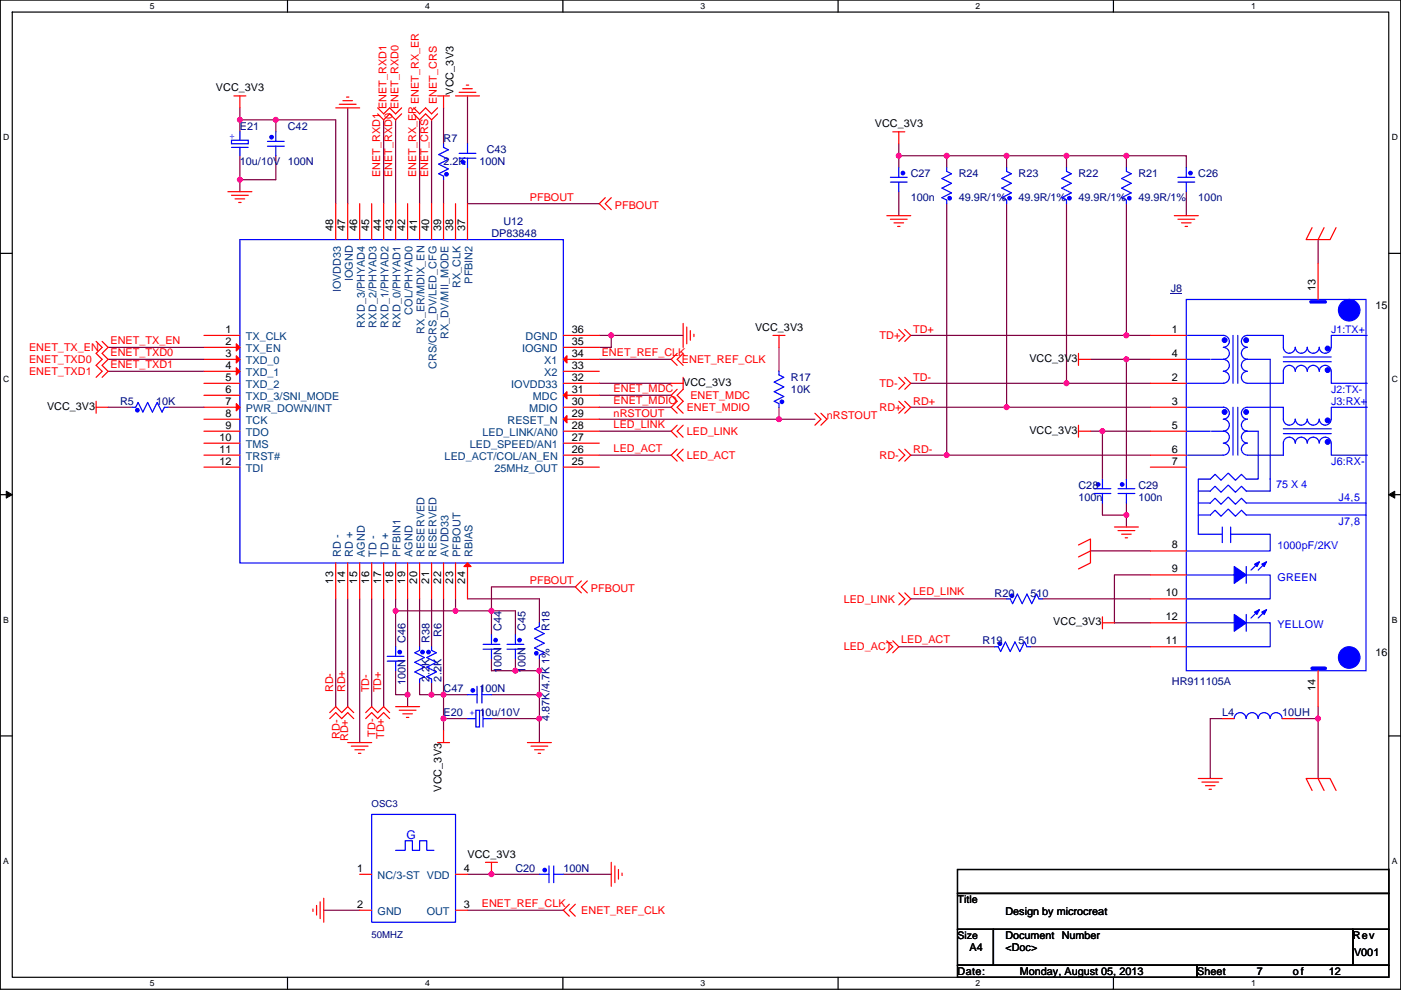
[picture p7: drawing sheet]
<svg xmlns="http://www.w3.org/2000/svg" width="297mm" height="210mm" viewBox="0 0 297 210" stroke-linecap="round" stroke-linejoin="round" font-family="sans-serif">
<path d="M.1 0h296.9v209.8h-296.9zM2.6 2.6h291.8v204.7h-291.8z" fill="none" stroke="#000" stroke-width=".25"/>
<g fill="#fff">
<path d="M31.8 .3h1v2h-1z"/>
<path d="M31.8 207.5h1v2.1h-1z"/>
</g>
<path d="M61 0v2.6M61 207.3v2.5" fill="none" stroke="#000" stroke-width=".25"/>
<g fill="#fff">
<path d="M90.1 .3h1v2h-1z"/>
<path d="M90.1 207.5h1v2.1h-1z"/>
</g>
<path d="M119.3 0v2.6M119.3 207.3v2.5" fill="none" stroke="#000" stroke-width=".25"/>
<g fill="#fff">
<path d="M148.5 .3h1v2h-1z"/>
<path d="M148.5 207.5h1v2.1h-1z"/>
</g>
<path d="M177.7 0v2.6M177.7 207.3v2.5" fill="none" stroke="#000" stroke-width=".25"/>
<g fill="#fff">
<path d="M206.9 .3h1v2h-1z"/>
<path d="M206.9 207.5h1v2.1h-1z"/>
</g>
<path d="M236.1 0v2.6M236.1 207.3v2.5" fill="none" stroke="#000" stroke-width=".25"/>
<g fill="#fff">
<path d="M265.2 .3h1v2h-1z"/>
<path d="M265.2 207.5h1v2.1h-1z"/>
<path d="M.7 28.2h1.3v2h-1.3z"/>
<path d="M295.1 28.2h1.3v2h-1.3z"/>
<path d="M.7 79.3h1.3v2.1h-1.3z"/>
<path d="M295.1 79.3h1.3v2.1h-1.3z"/>
</g>
<path d="M.1 53.7h2.5M294.4 53.7h2.6" fill="none" stroke="#000" stroke-width=".25"/>
<g fill="#fff">
<path d="M.7 130.5h1.2v2h-1.2z"/>
<path d="M295.1 130.5h1.2v2h-1.2z"/>
</g>
<path d="M.1 104.9h2.5M294.4 104.9h2.6" fill="none" stroke="#000" stroke-width=".25"/>
<path d="M1.3 104.2l1.3 .7-1.3 .7zM294.4 104.9l1.3-.7v1.4z" fill="#000" stroke="#000" stroke-width=".21"/>
<g fill="#fff">
<path d="M.7 181.7h1.2v2h-1.2z"/>
<path d="M295.1 181.7h1.2v2h-1.2z"/>
</g>
<path d="M.1 156.1h2.5M294.4 156.1h2.6M203 184.4h91.4v5.1h-91.4zM203 189.5h91.4v7.6h-91.4zM203 197.1h7.6v7.6h-7.6zM210.6 197.1h76.2v7.6h-76.2zM286.8 197.1h7.6v7.6h-7.6zM203 204.7h50.8v2.6h-50.8zM253.8 204.7h40.6v2.6h-40.6z" fill="none" stroke="#000" stroke-width=".25"/>
<g fill="none" stroke="#800040" stroke-width=".25">
<path d="M50.9 25.4v2.6M50.9 33v5.1M50.9 38.1v2.6M50.9 25.4h7.6M50.9 22.9v2.5M58.5 25.4v2.6M58.5 25.4h12.7v17.8M58.5 33v5.1h-7.6M73.7 22.9v20.3M81.3 25.4v17.8M83.9 25.4v17.8M89 25.4v17.8"/>
<path d="M91.5 25.4v17.8M94 22.9v7.6M94 38.1v5.1M99.1 35.6v7.6h28M99.1 20.3v10.2M190.6 30.5v2.5M200.7 33h-10.1v2.6M213.4 33h-12.7v2.6M226.1 33h-12.7v2.6M238.8 33h-12.7v2.6M238.8 33v2.6M238.8 33h12.7v2.6"/>
<path d="M190.6 40.7v5M200.7 43.2v53.3h43.2M213.4 43.2v43.2M226.1 43.2v38.1M238.8 43.2v27.9M251.5 40.7v5M279.5 50.8v5.1M22.9 73.7h20.3M22.9 76.2h20.3M22.9 78.8h20.3M127.1 76.2h15.2M127.1 71.1h2.5"/>
<path d="M129.6 71.1v2.6h-2.5M129.6 71.1h15.2M165.2 73.7v5.1M193.1 71.1h45.7M231.2 76.2h7.6M238.8 71.1h5.1M238.8 76.2v25.4M238.8 76.2h5.1M22.9 86.4h5.1M35.6 86.4h7.6M127.1 83.8h15.2M127.1 86.4h15.2"/>
<path d="M127.1 88.9h38.1M127.1 91.5h15.2M127.1 96.5h15.2M127.1 81.3h15.2M165.2 86.4v2.5h7.6M193.1 96.5h7.6M193.1 81.3h33M193.1 86.4h20.3M213.4 86.4h30.5M226.1 81.3h17.8M231.2 91.5h2.5M233.7 91.5v10.1"/>
<path d="M233.7 91.5h10.2M231.2 116.9h12.7M233.7 106.7v2.5h5.1M238.8 109.2v2.6M238.8 106.7v2.5M71.2 127v22.9M73.7 127v22.9M76.3 127v30.5M78.8 127v22.9M81.3 127v22.9M83.9 127v2.6M83.9 129.6h12.7"/>
<path d="M83.9 129.6v7.6M86.4 127v20.3M89 127v10.2M91.5 127v10.2M94 127v20.3h-2.5M96.6 127v2.6M96.6 129.6h7.6M99.1 127h15.3v5.1M104.2 129.6h5.1v5M104.2 129.6v5M104.2 139.7v2.6h5.1M109.3 139.7v2.6"/>
<path d="M114.4 139.7v2.6M122 124.5h-17.8v5.1M190.6 137.2h20.3M193.1 127h20.3M218.5 137.2h25.4M221 127h22.9M243.9 121.9h-7.6v10.2h7.6M83.9 142.3v5h2.5v2.6M89 144.8v2.5h2.5M91.5 144.8v2.5M94 152.4v2.6M99.1 147.3h-5.1v5.1h5.1"/>
<path d="M104.2 147.3h10.2M104.2 152.4h10.2M109.3 142.3h5.1M114.4 147.3v5.1M114.4 152.4v5.1M114.4 142.3v5M259.1 152.4h-2.5v12.7M274.4 152.4h5.1M279.5 149.9v2.5M279.5 152.4v12.7M68.6 193.1h7.7M99.1 193.1h20.3"/>
<path d="M99.1 185.4h15.3M119.4 185.4h10.2"/>
</g>
<g fill="#f0f" stroke="#f0f" stroke-width=".25">
<circle cx="238.8" cy="33" r=".5"/>
<circle cx="213.4" cy="33" r=".5"/>
<circle cx="226.1" cy="33" r=".5"/>
<circle cx="200.7" cy="33" r=".5"/>
<circle cx="190.5" cy="33" r=".5"/>
<circle cx="238.8" cy="71.1" r=".5"/>
<circle cx="226.1" cy="81.3" r=".5"/>
<circle cx="213.4" cy="86.4" r=".5"/>
<circle cx="200.7" cy="96.5" r=".5"/>
<circle cx="238.8" cy="109.2" r=".5"/>
<circle cx="233.7" cy="91.4" r=".5"/>
<circle cx="238.8" cy="76.2" r=".5"/>
<circle cx="58.5" cy="25.4" r=".5"/>
<circle cx="50.8" cy="25.4" r=".5"/>
<circle cx="129.6" cy="71.1" r=".5"/>
<circle cx="165.1" cy="88.9" r=".5"/>
<circle cx="104.2" cy="129.5" r=".5"/>
<circle cx="114.3" cy="142.2" r=".5"/>
<circle cx="109.3" cy="142.2" r=".5"/>
<circle cx="94" cy="147.3" r=".5"/>
<circle cx="91.5" cy="147.3" r=".5"/>
<circle cx="86.4" cy="147.3" r=".5"/>
<circle cx="279.4" cy="152.4" r=".5"/>
<circle cx="104.2" cy="185.4" r=".5"/>
<circle cx="96.6" cy="129.5" r=".5"/>
<circle cx="114.3" cy="147.3" r=".5"/>
<circle cx="114.3" cy="152.4" r=".5"/>
<circle cx="94" cy="152.4" r=".5"/>
<circle cx="50.8" cy="38.1" r=".5"/>
<circle cx="83.9" cy="129.5" r=".5"/>
</g>
<g fill="none" stroke="#f00" stroke-width=".25">
<path d="M97.3 19.6h3.6M98.1 18.8h2M98.9 18.1h.5M49.6 20.3h2.5M50.9 20.3v2.6M50.9 28h.1M50.9 33h.1M58.5 28h.1M58.5 33h.1M71.2 22.9h5.1M71.9 22.1h3.6M72.7 21.4h2"/>
<path d="M73.5 20.6h.5M80.1 24.2l1.2 1.2 1.3-1.2 1.3 1.2 1.3-1.2M80.1 22.9l1.2 1.3 1.3-1.3 1.3 1.3 1.3-1.3M87.7 24.2l1.3 1.2 1.2-1.2 1.3 1.2 1.3-1.2M87.7 22.9l1.3 1.3 1.2-1.3 1.3 1.3 1.3-1.3M92.8 20.3h2.5M94 20.3v2.6M94 38.1h.1M94 30.5h.1M96.6 20.3h5.1M99.1 35.6h.1M99.1 30.5h.1"/>
<path d="M189.3 28h2.5M190.6 28v2.5M190.6 35.6h.1M200.7 35.6h.1M213.4 35.6h.1M226.1 35.6h.1M238.8 35.6h.1M251.5 35.6h.1M48.3 40.7h5.1M49.1 41.4h3.5M49.8 42.2h2.1M50.6 42.9h.5"/>
<path d="M71.2 43.2v7.6M73.7 43.2v7.6M76.3 43.2v7.6M78.8 43.2v7.6M81.3 43.2v7.6M83.9 43.2v7.6M86.4 43.2v7.6M89 43.2v7.6M91.5 43.2v7.6M94 43.2v7.6M96.6 43.2v7.6M99.1 43.2v7.6"/>
<path d="M128.3 41.9l-1.2 1.3 1.2 1.3M129.6 41.9l-1.3 1.3 1.3 1.3M188 45.7h5.1M188.8 46.5h3.5M189.5 47.3h2.1M190.3 48h.5M190.6 40.7h.1M200.7 43.2h.1M213.4 43.2h.1M226.1 43.2h.1M238.8 43.2h.1M249 45.7h5.1"/>
<path d="M249.7 46.5h3.6M250.5 47.3h2M251.3 48h.5M251.5 40.7h.1M278.2 48.3l-1.3 2.5h5.1l1.3-2.5M279.5 55.9v7.6M280.7 48.3l-1.2 2.5M20.4 72.4l1.3 1.3-1.3 1.3 1.3 1.2-1.3 1.3 1.3 1.3-1.3 1.2M21.7 72.4l1.2 1.3-1.2 1.3 1.2 1.2-1.2 1.3 1.2 1.3-1.2 1.2M43.2 71.1h7.7M43.2 73.7h7.7M43.2 76.2h7.7"/>
<path d="M43.2 78.8h7.7M119.4 78.8h7.7M119.4 76.2h7.7M119.4 73.7h7.7M119.4 71.1h7.7M143.6 75l-1.3 1.2 1.3 1.3M144.8 68.6v5.1M144.8 75l-1.2 1.2 1.2 1.3M145.6 69.4v3.5M146.4 70.1v2.1M147.1 70.9v.5M163.9 71.1h2.5"/>
<path d="M165.2 71.1v2.6M165.2 78.8h.1M190.6 69.9l1.2 1.2-1.2 1.3M191.8 69.9l1.3 1.2-1.3 1.3M228.7 76.2h2.5M228.7 75v2.5M243.9 71.1h7.6M243.9 76.2h7.6M289.9 66.1h.1M20.4 86.4h2.5M20.4 85.1v2.6M28 86.4h.1"/>
<path d="M35.6 86.4h.1M43.2 81.3h7.7M43.2 83.8h7.7M43.2 86.4h7.7M43.2 88.9h7.7M43.2 91.5h7.7M43.2 94h7.7M43.2 96.5h7.7M43.2 99.1h7.7M119.4 99.1h7.7M119.4 96.5h7.7M119.4 94h7.7"/>
<path d="M119.4 91.5h7.7M119.4 88.9h7.7M119.4 86.4h7.7M119.4 83.8h7.7M119.4 81.3h7.7M142.3 81.3h2.5M143.6 82.6l-1.3 1.2 1.3 1.3-1.3 1.3 1.3 1.3M143.6 90.2l-1.3 1.3 1.3 1.2M143.6 95.3l-1.3 1.2 1.3 1.3M144.8 80v2.6l-1.2 1.2 1.2 1.3-1.2 1.3 1.2 1.3M144.8 90.2l-1.2 1.3 1.2 1.2M144.8 95.3l-1.2 1.2 1.2 1.3"/>
<path d="M165.2 86.4h.1M172.8 87.7l1.3 1.2-1.3 1.3M174.1 87.7l1.2 1.2-1.2 1.3M190.6 80l1.2 1.3-1.2 1.3M190.6 85.1l1.2 1.3-1.2 1.3M190.6 95.3l1.2 1.2-1.2 1.3M191.8 80l1.3 1.3-1.3 1.3M191.8 85.1l1.3 1.3-1.3 1.3M191.8 95.3l1.3 1.2-1.3 1.3M228.7 91.5h2.5M228.7 90.2v2.5M243.9 81.3h7.6"/>
<path d="M243.9 86.4h7.6M243.9 96.5h7.6M243.9 91.5h7.6M243.9 99.1h7.6M71.2 119.4v7.6M73.7 119.4v7.6M76.3 119.4v7.6M78.8 119.4v7.6M81.3 119.4v7.6M83.9 119.4v7.6M86.4 119.4v7.6M89 119.4v7.6"/>
<path d="M91.5 119.4v7.6M94 119.4v7.6M96.6 119.4v7.6M99.1 119.4v7.6M228.7 115.6l2.5-1.3v5.1l-2.5 1.3M231.2 116.9l-2.5 1.2M233.7 101.6h.1M233.7 106.7h.1M236.3 111.8h5.1M237 112.5h3.6M237.8 113.3h2M238.6 114.1h.5"/>
<path d="M238.8 101.6h.1M238.8 106.7h.1M243.9 116.9h7.6M83.9 137.2h.1M89 137.2h.1M91.5 137.2h.1M104.2 134.6h.1M104.2 139.7h.1M109.3 134.6h.1M109.3 139.7h.1M114.4 139.7h.1M114.4 132.1h.1"/>
<path d="M123.3 123.2l-1.3 1.3 1.3 1.3M124.5 123.2l-1.2 1.3 1.2 1.3M188 135.9l1.3 1.3-1.3 1.3M189.3 135.9l1.3 1.3-1.3 1.3M190.6 125.8l1.2 1.2-1.2 1.3M191.8 125.8l1.3 1.2-1.3 1.3M210.9 137.2h.1M213.4 127h.1M218.5 137.2h.1M221 127h.1M233.7 132.1h2.6M233.7 130.8v2.6"/>
<path d="M243.9 127h7.6M243.9 121.9h7.6M243.9 137.2h7.6M243.9 132.1h7.6M289.9 139.7h.1M69.9 151.2l1.3-1.3 1.3 1.3 1.2-1.3 1.3 1.3M69.9 152.4l1.3-1.2 1.3 1.2 1.2-1.2 1.3 1.2M73.7 157.5h5.1M74.5 158.3h3.5M75.2 159h2.1M76 159.8h.5M77.5 151.2l1.3-1.3 1.3 1.3 1.2-1.3 1.3 1.3"/>
<path d="M77.5 152.4l1.3-1.2 1.3 1.2 1.2-1.2 1.3 1.2M83.9 149.9h5.1M83.9 142.3h.1M84.6 150.6h3.6M85.4 151.4h2M86.2 152.2h.5M89 144.8h.1M91.5 144.8h.1M92.8 157.5h2.5M94 155v2.5M99.1 152.4h.1M99.1 147.3h.1"/>
<path d="M104.2 152.4h.1M104.2 147.3h.1M111.8 157.5h5.1M112.6 158.3h3.5M113.3 159h2.1M114.1 159.8h.5M259.1 152.4h2.6M271.8 152.4h2.6M279.5 142.3v7.6M254.1 165.1h5M254.8 165.9h3.6M255.6 166.6h2"/>
<path d="M256.3 167.4h.6M278.2 167.7l-1.3-2.6h5.1l1.3 2.6M279.5 165.1l1.2 2.6M66.4 192.8v.5M67.1 192v2.1M67.9 191.3v3.5M68.6 190.5v5.1M76.3 185.4h2.5M76.3 193.1h2.5M96.6 193.1h2.5M96.6 185.4h2.5M102.9 182.9h2.6"/>
<path d="M104.2 182.9v2.5M114.4 185.4h.1M119.4 185.4h.1M120.7 191.8l-1.3 1.3 1.3 1.2M122 191.8l-1.3 1.3 1.3 1.2M129.6 182.9v5.1M130.4 183.7v3.5M131.1 184.4v2.1M131.9 185.2v.5"/>
</g>
<g fill="none" stroke="#00f" stroke-width=".25">
<path d="M49.1 29.7h3.5v.8h-3.5zM49.1 31.3h3.5M50.9 31.3v1.7M50.9 28v1.7M56.7 31h3.6M56.7 30h3.6M58.5 28v2M58.5 31v2M94 30.5v.8l1.1 .5-2.1 1 2.1 1-2.1 1 2.1 1-2.1 1.1 1 .5v.7M97.3 32.5h3.6M97.3 33.5h3.6M99.1 33.5v2.1"/>
<path d="M99.1 30.5v2M188.8 38.6h3.5M188.8 37.6h3.5M190.6 35.6v2M190.6 38.6v2.1M200.7 35.6v.7l1 .6-2 1 2 1-2 1 2 1-2 1 1 .5v.8M213.4 35.6v.7l1 .6-2 1 2 1-2 1 2 1-2 1 1 .5v.8M226.1 35.6v.7l1 .6-2 1 2 1-2 1 2 1-2 1 1 .5v.8M238.8 35.6v.7l1 .6-2 1 2 1-2 1 2 1-2 1 1 .5v.8M249.7 38.6h3.6M249.7 37.6h3.6M251.5 35.6v2"/>
<path d="M251.5 38.6v2.1M50.9 50.8h68.5v68.6h-68.5zM165.2 78.8v.7l1 .5-2.1 1 2.1 1.1-2.1 1 2.1 1-2.1 1 1.1 .5v.8M251.5 76.2h5.1M251.5 63.5h38.1v78.8h-38.1zM251.8 71.1h7.6M256.9 76.2h2.5M259.4 71.1a1.26 1.26 0 0 1 1.2 1.3 1.26 1.26 0 0 1-1.2 1.3 1.27 1.27 0 0 1 1.2 1.2 1.27 1.27 0 0 1-1.2 1.3 1.27 1.27 0 0 1 1.2 1.3 1.27 1.27 0 0 1-1.2 1.2 1.27 1.27 0 0 1 1.2 1.3 1.27 1.27 0 0 1-1.2 1.3M261.4 71.1v10.2M262.4 71.1v10.2M264.2 76.2h5.1v28h-5.1l-1-1.1-1.3 1.3-1.5-1.5-1.5 1.5-1.3-1.3-1 1.1h-2.5M264.5 71.1a1.27 1.27 0 0 0-1.3 1.3 1.27 1.27 0 0 0 1.3 1.3 1.27 1.27 0 0 0-1.3 1.3 1.27 1.27 0 0 0 1.3 1.2 1.26 1.26 0 0 0-1.3 1.3 1.26 1.26 0 0 0 1.3 1.2 1.27 1.27 0 0 0-1.3 1.3 1.27 1.27 0 0 0 1.3 1.3"/>
<path d="M272.1 75.7h10.2M272.1 76.7h10.2M289.9 71.1h-7.6l-.1 2.6a1.27 1.27 0 0 1-1.2 1.2 1.27 1.27 0 0 1-1.3-1.2 1.26 1.26 0 0 1-1.3 1.2 1.26 1.26 0 0 1-1.2-1.2 1.27 1.27 0 0 1-1.3 1.2 1.27 1.27 0 0 1-1.3-1.2 1.27 1.27 0 0 1-1.2 1.2 1.27 1.27 0 0 1-1.3-1.2v-2.6h-7.6M28 86.4h.8l.5-1 1 2 1-2 1 2 1-2 1.1 2 .5-1h.7M251.5 91.5h5.1M251.8 81.3h7.6M251.8 86.4h7.6M251.8 96.5h7.6M256.9 91.5h2.5M259.4 91.5a1.26 1.26 0 0 1 1.2 1.2 1.26 1.26 0 0 1-1.2 1.3 1.27 1.27 0 0 1 1.2 1.2 1.27 1.27 0 0 1-1.2 1.3M259.4 86.4a1.26 1.26 0 0 1 1.2 1.2 1.26 1.26 0 0 1-1.2 1.3M259.4 88.9a1.26 1.26 0 0 1 1.2 1.3 1.26 1.26 0 0 1-1.2 1.2"/>
<path d="M261.4 86.4v10.1M262.4 86.4v10.1M264.2 91.5h2.6v10.1h-2.6l-1-1-1.3 1.3-1.5-1.5-1.5 1.5-1.3-1.3-1 1h-2.5v11.7h5M264.5 88.9a1.26 1.26 0 0 0-1.3 1.3 1.26 1.26 0 0 0 1.3 1.2M264.5 91.5a1.27 1.27 0 0 0-1.3 1.2 1.27 1.27 0 0 0 1.3 1.3 1.26 1.26 0 0 0-1.3 1.3 1.26 1.26 0 0 0 1.3 1.2M264.5 86.4a1.26 1.26 0 0 0-1.3 1.2 1.26 1.26 0 0 0 1.3 1.3M264.5 86.4h7.6v2.5M264.5 81.3h7.6v-2.6a1.26 1.26 0 0 1 1.3-1.2 1.26 1.26 0 0 1 1.2 1.2 1.27 1.27 0 0 1 1.3-1.2 1.27 1.27 0 0 1 1.3 1.2 1.27 1.27 0 0 1 1.2-1.2 1.27 1.27 0 0 1 1.3 1.2 1.27 1.27 0 0 1 1.3-1.2 1.27 1.27 0 0 1 1.2 1.2l.1 2.6h7.6M272.1 91h10.2M272.1 92h10.2M272.1 88.9a1.27 1.27 0 0 0 1.3 1.3 1.27 1.27 0 0 0 1.2-1.3 1.27 1.27 0 0 0 1.3 1.3 1.27 1.27 0 0 0 1.3-1.3 1.27 1.27 0 0 0 1.2 1.3 1.27 1.27 0 0 0 1.3-1.3 1.26 1.26 0 0 0 1.3 1.3 1.26 1.26 0 0 0 1.2-1.3M289.9 96.5h-7.6l-.1-2.5a1.27 1.27 0 0 0-1.2-1.3 1.27 1.27 0 0 0-1.3 1.3 1.26 1.26 0 0 0-1.3-1.3 1.26 1.26 0 0 0-1.2 1.3 1.27 1.27 0 0 0-1.3-1.3 1.27 1.27 0 0 0-1.3 1.3 1.27 1.27 0 0 0-1.2-1.3 1.27 1.27 0 0 0-1.3 1.3v2.5h-7.6"/>
<path d="M289.9 86.4h-7.6v2.5M232 104.7h3.5M232 103.7h3.5M233.7 101.6v2.1M233.7 104.7v2M237 104.7h3.6M237 103.7h3.6M238.8 101.6v2.1M238.8 104.7v2M254.1 106.7h2.5l1-1 1.3 1.3 1.5-1.6 1.5 1.6 1.3-1.3 1 1h25.4M254.1 109.2h2.5l1-1 1.3 1.3 1.5-1.5 1.5 1.5 1.3-1.3 1 1h25.4M259.1 111.8v3.3"/>
<path d="M260.9 111.8v3.3M260.9 113.3h8.4v3.6h-17.8M266.8 119.4l-1.6 1.5M268.3 119.4l-1.5 1.5M82.1 139.2h3.6M83.9 137.2v2M89 137.2v.7l-1.1 .6 2.1 1-2.1 1 2.1 1-2.1 1 2.1 1-1 .5v.8M91.5 137.2v.7l1 .6-2 1 2 1-2 1 2 1-2 1 1 .5v.8M102.4 137.7h3.6M102.4 136.7h3.6M104.2 134.6v2.1M104.2 137.7v2"/>
<path d="M107.5 137.7h3.6M107.5 136.7h3.6M109.3 134.6v2.1M109.3 137.7v2M114.4 132.1v.8l-1.1 .5 2.1 1-2.1 1 2.1 1-2.1 1 2.1 1.1-1 .5v.7M210.9 137.2h.7l.5 1 1.1-2 1 2 1-2 1 2 1-2 .5 1h.8M213.4 127h.8l.5 1 1-2 1 2 1-2 1.1 2 1-2 .5 1h.7M251.5 132.1h10.2M251.5 121.9h10.2M264.2 120.2v3.5M264.2 130.3v3.6M264.2 121.9h5.1v5.1h-17.8"/>
<path d="M264.2 132.1h5.1v5.1h-17.8M266.8 129.6l-1.6 1.5M268.3 129.6l-1.5 1.5M82.1 140.2h3.6M83.9 140.2v2.1M99.1 147.3h2.1M99.1 152.4h1.8M100.9 150.6h.8v3.6h-.8zM101.2 145.6v3.5M102.2 145.6v3.5M102.2 147.3h2M102.4 152.4h1.8"/>
<path d="M102.4 150.6v3.6M261.7 152.4a1.26 1.26 0 0 1 1.2-1.2 1.26 1.26 0 0 1 1.3 1.2M264.2 152.4a1.26 1.26 0 0 1 1.3-1.2 1.26 1.26 0 0 1 1.2 1.2M266.8 152.4a1.26 1.26 0 0 1 1.2-1.2 1.26 1.26 0 0 1 1.3 1.2M269.3 152.4a1.26 1.26 0 0 1 1.3-1.2 1.26 1.26 0 0 1 1.2 1.2M78.8 172.7h17.8v22.9h-17.8zM78.8 185.4h.1M78.8 193.1h.1M83.9 180.4h2v-2.1h1.5v2.1h1.6v-2.1h1.5v2.1h1.5M96.6 185.4h.1M96.6 193.1h.1M114.4 185.4h2"/>
<path d="M116.4 183.7v3.5M117.4 183.7v3.5M117.4 185.4h2"/>
</g>
<g fill="#00f" stroke="#00f" stroke-width=".25">
<path d="M267.5 119.7l1-.6-.5 1.1z" fill-rule="evenodd"/>
<path d="M266 129.8l1-.5-.5 1z" fill-rule="evenodd"/>
<path d="M267.5 129.8l1-.5-.5 1z" fill-rule="evenodd"/>
<path d="M261.7 120.2l2.5 1.7-2.5 1.8z" fill-rule="evenodd"/>
<path d="M266 119.7l1-.6-.5 1.1z" fill-rule="evenodd"/>
<path d="M261.7 130.3l2.5 1.8-2.5 1.8z" fill-rule="evenodd"/>
<circle cx="214" cy="42" r=".38"/>
<circle cx="201.3" cy="42" r=".38"/>
<circle cx="57.6" cy="29.1" r=".38"/>
<circle cx="252.4" cy="36.7" r=".38"/>
<circle cx="100.2" cy="146.4" r=".38"/>
<circle cx="94.7" cy="37" r=".38"/>
<circle cx="259.6" cy="72.1" r=".5"/>
<circle cx="264.2" cy="72.1" r=".5"/>
<circle cx="259.6" cy="87.4" r=".5"/>
<circle cx="264.2" cy="87.4" r=".5"/>
<circle cx="281.5" cy="73.9" r=".5"/>
<circle cx="281.5" cy="78.5" r=".5"/>
<circle cx="281.5" cy="89.2" r=".5"/>
<circle cx="281.5" cy="93.7" r=".5"/>
<circle cx="286.1" cy="139.5" r="2.28"/>
<circle cx="286.1" cy="65.8" r="2.28"/>
<circle cx="232.8" cy="102.8" r=".38"/>
<circle cx="84.8" cy="138.3" r=".38"/>
<circle cx="191.4" cy="36.7" r=".38"/>
<circle cx="98.2" cy="34.4" r=".38"/>
<circle cx="113.7" cy="138.6" r=".38"/>
<circle cx="237.9" cy="102.8" r=".38"/>
<circle cx="89.6" cy="138.3" r=".38"/>
<circle cx="212" cy="136.5" r=".38"/>
<circle cx="214.5" cy="126.4" r=".38"/>
<circle cx="90.9" cy="138.3" r=".38"/>
<circle cx="115.5" cy="184.5" r=".38"/>
<circle cx="239.4" cy="42" r=".38"/>
<circle cx="29.1" cy="87" r=".38"/>
<circle cx="105.1" cy="135.8" r=".38"/>
<circle cx="165.8" cy="85.2" r=".38"/>
<circle cx="226.7" cy="42" r=".38"/>
<circle cx="110.2" cy="135.8" r=".38"/>
</g>
<g fill="#f00" stroke="#f00" stroke-width=".25">
<path d="M50.1 72.9l.8 .8-.8 .7z"/>
<path d="M50.1 75.5l.8 .7-.8 .8z"/>
<path d="M50.1 78l.8 .8-.8 .7z"/>
<path d="M50.1 85.6l.8 .8-.8 .7z"/>
<path d="M98.4 120.2l.7-.8 .8 .8z"/>
<path d="M119.4 88.9l.8-.7v1.5z"/>
<path d="M119.4 83.8l.8-.7v1.5z"/>
<path d="M119.4 76.2l.8-.7v1.5z"/>
</g>
<path d="M277.9 64h3.1M278.2 141.8h2.8" fill="none" stroke="#00f" stroke-width=".76"/>
<path d="M248.2 62.3h2.4" fill="none" stroke="#000080" stroke-width=".21"/>
<text font-size="2.5" fill="#00f" x="86.2" y="178.1">G</text>
<g font-size="2.3">
<text x="45.8" y="19.3">VCC_3V3</text>
<text x="96.2" y="20.1" transform="rotate(-90 96.2 20.1)">VCC_3V3</text>
<text x="185.5" y="27">VCC_3V3</text>
<text x="70.7" y="49" transform="rotate(-90 70.7 49)">48</text>
<text x="73.2" y="49" transform="rotate(-90 73.2 49)">47</text>
<text x="75.7" y="49" transform="rotate(-90 75.7 49)">46</text>
<text x="78.3" y="49" transform="rotate(-90 78.3 49)">45</text>
<text x="80.8" y="49" transform="rotate(-90 80.8 49)">44</text>
<text x="83.4" y="49" transform="rotate(-90 83.4 49)">43</text>
<text x="85.9" y="49" transform="rotate(-90 85.9 49)">42</text>
<text x="88.4" y="49" transform="rotate(-90 88.4 49)">41</text>
<text x="91" y="49" transform="rotate(-90 91 49)">40</text>
<text x="93.5" y="49" transform="rotate(-90 93.5 49)">39</text>
<text x="96.1" y="49" transform="rotate(-90 96.1 49)">38</text>
<text x="98.6" y="49" transform="rotate(-90 98.6 49)">37</text>
<text x="278.9" y="61.7" transform="rotate(-90 278.9 61.7)">13</text>
<text x="291.7" y="65.5">15</text>
<text x="47.8" y="70.6">1</text>
<text x="121.2" y="70.6">36</text>
<text x="160.1" y="70.1">VCC_3V3</text>
<text x="248.5" y="70.6">1</text>
<text x="47.8" y="73.2">2</text>
<text x="47.8" y="75.7">3</text>
<text x="121.2" y="73.2">35</text>
<text x="121.2" y="75.7">34</text>
<text x="218.2" y="76.8">VCC_3V3</text>
<text x="248.5" y="75.7">4</text>
<text x="47.8" y="78.2">4</text>
<text x="47.8" y="80.8">5</text>
<text x="47.8" y="83.3">6</text>
<text x="121.2" y="80.8">32</text>
<text x="121.2" y="78.2">33</text>
<text x="121.2" y="83.3">31</text>
<text x="144.8" y="81.8">VCC_3V3</text>
<text x="248.5" y="80.8">2</text>
<text x="10" y="86.9">VCC_3V3</text>
<text x="47.8" y="85.9">7</text>
<text x="47.8" y="88.4">8</text>
<text x="121.2" y="85.9">30</text>
<text x="121.2" y="88.4">29</text>
<text x="248.5" y="85.9">3</text>
<text x="46.5" y="93.5">10</text>
<text x="47.8" y="90.9">9</text>
<text x="121.2" y="93.5">27</text>
<text x="121.2" y="90.9">28</text>
<text x="218.2" y="92">VCC_3V3</text>
<text x="248.5" y="90.9">5</text>
<text x="46.5" y="96">11</text>
<text x="46.5" y="98.6">12</text>
<text x="121.2" y="96">26</text>
<text x="121.2" y="98.6">25</text>
<text x="248.5" y="96">6</text>
<text x="248.5" y="98.6">7</text>
<text x="248.5" y="116.3">8</text>
<text x="70.7" y="123.8" transform="rotate(-90 70.7 123.8)">13</text>
<text x="73.2" y="123.8" transform="rotate(-90 73.2 123.8)">14</text>
<text x="75.7" y="123.8" transform="rotate(-90 75.7 123.8)">15</text>
<text x="78.3" y="123.8" transform="rotate(-90 78.3 123.8)">16</text>
<text x="80.8" y="123.8" transform="rotate(-90 80.8 123.8)">17</text>
<text x="83.4" y="123.8" transform="rotate(-90 83.4 123.8)">18</text>
<text x="85.9" y="123.8" transform="rotate(-90 85.9 123.8)">19</text>
<text x="88.4" y="123.8" transform="rotate(-90 88.4 123.8)">20</text>
<text x="91" y="123.8" transform="rotate(-90 91 123.8)">21</text>
<text x="93.5" y="123.8" transform="rotate(-90 93.5 123.8)">22</text>
<text x="96.1" y="123.8" transform="rotate(-90 96.1 123.8)">23</text>
<text x="98.6" y="123.8" transform="rotate(-90 98.6 123.8)">24</text>
<text x="248.5" y="121.4">9</text>
<text x="247.2" y="126.5">10</text>
<text x="247.2" y="131.6">12</text>
<text x="223.3" y="132.6">VCC_3V3</text>
<text x="247.2" y="136.7">11</text>
<text x="291.7" y="139.2">16</text>
<text x="278.9" y="146.6" transform="rotate(-90 278.9 146.6)">14</text>
<text x="93.6" y="167.9" transform="rotate(-90 93.6 167.9)">VCC_3V3</text>
<text x="75.8" y="184.9">1</text>
<text x="98.4" y="184.9">4</text>
<text x="99.1" y="181.9">VCC_3V3</text>
<text x="203" y="191.5">Title</text>
<text x="75.8" y="192.5">2</text>
<text x="98.4" y="192.5">3</text>
<text x="213.2" y="194.1">Design by microcreat</text>
<text x="205.5" y="201.7">A4</text>
<text x="213.2" y="199.2">Document Number</text>
<text x="213.2" y="201.7">&lt;Doc&gt;</text>
<text x="286.8" y="199.2">Rev</text>
<text x="287.1" y="202.7">V001</text>
<text x="203" y="206.8">Date:</text>
<text x="216.2" y="206.8">Monday, August 05, 2013</text>
<text x="253.8" y="206.8">Sheet</text>
<text x="266.5" y="206.8">7</text>
<text x="274.1" y="206.8">of</text>
<text x="281.7" y="206.8">12</text>
</g>
<g font-size="2.3" fill="#f00">
<text x="81.9" y="23.1" transform="rotate(-90 81.9 23.1)">ENET_RXD1</text>
<text x="84.5" y="23.1" transform="rotate(-90 84.5 23.1)">ENET_RXD0</text>
<text x="92.6" y="22.1" transform="rotate(-90 92.6 22.1)">ENET_CRS</text>
<text x="80.6" y="37.6" transform="rotate(-90 80.6 37.6)">ENET_RXD1</text>
<text x="83.2" y="37.6" transform="rotate(-90 83.2 37.6)">ENET_RXD0</text>
<text x="88.2" y="37.6" transform="rotate(-90 88.2 37.6)">ENET_RX_ERENET_RX_ER</text>
<text x="90.8" y="37.6" transform="rotate(-90 90.8 37.6)">ENET_CRS</text>
<text x="112.3" y="42.7">PFBOUT</text>
<text x="130.4" y="44.2">PFBOUT</text>
<text x="186.5" y="71.9">TD+</text>
<text x="193.6" y="70.6">TD+</text>
<text x="6.2" y="74.5">ENET_TX_EN</text>
<text x="6.2" y="77">ENET_TXD0</text>
<text x="23.4" y="73">ENET_TX_EN</text>
<text x="23.4" y="75.5">ENET_TXD0</text>
<text x="127.6" y="75.5">ENET_REF_CLK</text>
<text x="144.6" y="77">ENET_REF_CLK</text>
<text x="6.2" y="79.5">ENET_TXD1</text>
<text x="23.4" y="78">ENET_TXD1</text>
<text x="130.1" y="83.1">ENET_MDC</text>
<text x="186.5" y="82.1">TD-</text>
<text x="193.6" y="80.8">TD-</text>
<text x="130.1" y="85.7">ENET_MDIO</text>
<text x="130.1" y="88.4">nRSTOUT</text>
<text x="145.6" y="87.2">ENET_MDIO</text>
<text x="146.4" y="84.6">ENET_MDC</text>
<text x="175.3" y="88.9">nRSTOUT</text>
<text x="186.5" y="87.2">RD+</text>
<text x="193.6" y="85.9">RD+</text>
<text x="130.1" y="90.7">LED_LINK</text>
<text x="130.1" y="95.8">LED_ACT</text>
<text x="145.6" y="92.2">LED_LINK</text>
<text x="145.6" y="97.3">LED_ACT</text>
<text x="186.5" y="97.3">RD-</text>
<text x="193.6" y="96">RD-</text>
<text x="112.3" y="124">PFBOUT</text>
<text x="125.3" y="125.5">PFBOUT</text>
<text x="178.9" y="127.8">LED_LINK</text>
<text x="193.6" y="126.3">LED_LINK</text>
<text x="178.9" y="138">LED_ACT</text>
<text x="191.1" y="136.5">LED_ACT</text>
<text x="70.7" y="146.8" transform="rotate(-90 70.7 146.8)">RD-</text>
<text x="73.2" y="146.8" transform="rotate(-90 73.2 146.8)">RD+</text>
<text x="78.3" y="146.8" transform="rotate(-90 78.3 146.8)">TD-</text>
<text x="80.8" y="146.8" transform="rotate(-90 80.8 146.8)">TD+</text>
<text x="72" y="156.7" transform="rotate(-90 72 156.7)">RD-</text>
<text x="73.8" y="157.2" transform="rotate(-90 73.8 157.2)">RD+</text>
<text x="79.6" y="156.2" transform="rotate(-90 79.6 156.2)">TD-</text>
<text x="81.4" y="156.7" transform="rotate(-90 81.4 156.7)">TD+</text>
<text x="102.2" y="192.3">ENET_REF_CLK</text>
<text x="123.3" y="193.8">ENET_REF_CLK</text>
</g>
<g font-size="2.3" fill="#000080">
<text x="50.9" y="27.5">E21</text>
<text x="61" y="27.5">C42</text>
<text x="50.9" y="35.1">10u/10V 100N</text>
<text x="94" y="30">R7</text>
<text x="94" y="35.1">2.2K</text>
<text x="101.7" y="35.1">100N</text>
<text x="103.2" y="32.6">C43</text>
<text x="193.1" y="37.6">C27</text>
<text x="203.3" y="37.6">R24</text>
<text x="216" y="37.6">R23</text>
<text x="228.7" y="37.6">R22</text>
<text x="241.4" y="37.6">R21</text>
<text x="254.1" y="37.6">C26</text>
<text x="106.7" y="47.8">U12</text>
<text x="193.1" y="42.7">100n</text>
<text x="203.3" y="42.7">49.9R/1%</text>
<text x="216" y="42.7">49.9R/1%</text>
<text x="228.7" y="42.7">49.9R/1%</text>
<text x="241.4" y="42.7">49.9R/1%</text>
<text x="254.1" y="42.7">100n</text>
<text x="104.2" y="50.3">DP83848</text>
<text x="248.2" y="62">J8</text>
<text x="167.7" y="80.8">R17</text>
<text x="167.7" y="83.4">10K</text>
<text x="25.5" y="85.9">R5</text>
<text x="33.1" y="85.9">10K</text>
<text x="228.7" y="103.7">C28</text>
<text x="228.7" y="106.2">100n</text>
<text x="241.4" y="103.7">C29</text>
<text x="241.4" y="106.2">100n</text>
<text x="210.9" y="126.5">R20</text>
<text x="218.5" y="126.5">510</text>
<text x="86" y="136.4" transform="rotate(-90 86 136.4)">C46</text>
<text x="91.1" y="136.4" transform="rotate(-90 91.1 136.4)">R38</text>
<text x="93.6" y="135.1" transform="rotate(-90 93.6 135.1)">R6</text>
<text x="106.3" y="133.9" transform="rotate(-90 106.3 133.9)">C44</text>
<text x="111.4" y="133.9" transform="rotate(-90 111.4 133.9)">C45</text>
<text x="116.5" y="133.9" transform="rotate(-90 116.5 133.9)">R18</text>
<text x="208.3" y="136.7">R19</text>
<text x="216" y="136.7">510</text>
<text x="106.3" y="142.8" transform="rotate(-90 106.3 142.8)">100N</text>
<text x="111.4" y="142.8" transform="rotate(-90 111.4 142.8)">100N</text>
<text x="86" y="145.3" transform="rotate(-90 86 145.3)">100N</text>
<text x="91.1" y="144.5" transform="rotate(-90 91.1 144.5)">2.2K</text>
<text x="93.6" y="144.5" transform="rotate(-90 93.6 144.5)">2.2K</text>
<text x="94" y="146.9">C47</text>
<text x="101.7" y="146.9">100N</text>
<text x="248.5" y="145.3">HR911105A</text>
<text x="94" y="151.9">E20</text>
<text x="101.7" y="151.9">10u/10V</text>
<text x="116.5" y="152.9" transform="rotate(-90 116.5 152.9)">4.87K/4.7K 1%</text>
<text x="259.1" y="151.9">L4</text>
<text x="271.8" y="151.9">10UH</text>
<text x="109.3" y="185">C20</text>
<text x="119.4" y="185">100N</text>
</g>
<g font-size="2.3" fill="#004080">
<text x="74.8" y="59.7" transform="rotate(-90 74.8 59.7)">IOGND</text>
<text x="72.2" y="62" transform="rotate(-90 72.2 62)">IOVDD33</text>
<text x="97.6" y="61.1" transform="rotate(-90 97.6 61.1)">RX_CLK</text>
<text x="100.2" y="60.2" transform="rotate(-90 100.2 60.2)">PFBIN2</text>
<text x="77.3" y="69.5" transform="rotate(-90 77.3 69.5)">RXD_3/PHYAD4</text>
<text x="79.9" y="69.5" transform="rotate(-90 79.9 69.5)">RXD_2/PHYAD3</text>
<text x="82.4" y="69.5" transform="rotate(-90 82.4 69.5)">RXD_1/PHYAD2</text>
<text x="84.9" y="69.5" transform="rotate(-90 84.9 69.5)">RXD_0/PHYAD1</text>
<text x="87.5" y="66.8" transform="rotate(-90 87.5 66.8)">COL/PHYAD0</text>
<text x="90" y="70.7" transform="rotate(-90 90 70.7)">RX_ER/MDIX_EN</text>
<text x="95.1" y="71.9" transform="rotate(-90 95.1 71.9)">RX_DV/MII_MODE</text>
<text x="52.1" y="72.2">TX_CLK</text>
<text x="52.1" y="74.7">TX_EN</text>
<text x="52.1" y="77.3">TXD_0</text>
<text x="110.7" y="74.7">IOGND</text>
<text x="111.4" y="72.2">DGND</text>
<text x="115.4" y="77.3">X1</text>
<text x="52.1" y="79.8">TXD_1</text>
<text x="52.1" y="82.3">TXD_2</text>
<text x="92.6" y="78.3" transform="rotate(-90 92.6 78.3)">CRS/CRS_DV/LED_CFG</text>
<text x="108.4" y="82.3">IOVDD33</text>
<text x="115.4" y="79.8">X2</text>
<text x="52.1" y="84.9">TXD_3/SNI_MODE</text>
<text x="52.1" y="87.4">PWR_DOWN/INT</text>
<text x="52.1" y="90">TCK</text>
<text x="107.6" y="90">RESET_N</text>
<text x="112.2" y="87.4">MDIO</text>
<text x="113" y="84.9">MDC</text>
<text x="52.1" y="92.5">TDO</text>
<text x="52.1" y="95">TMS</text>
<text x="99.6" y="95">LED_SPEED/AN1</text>
<text x="102.3" y="92.5">LED_LINK/AN0</text>
<text x="52.1" y="97.6">TRST#</text>
<text x="52.1" y="100.1">TDI</text>
<text x="94.3" y="97.6">LED_ACT/COL/AN_EN</text>
<text x="104.8" y="100.1">25MHz_OUT</text>
<text x="72.2" y="118.1" transform="rotate(-90 72.2 118.1)">RD -</text>
<text x="74.8" y="118.1" transform="rotate(-90 74.8 118.1)">RD +</text>
<text x="77.3" y="118.1" transform="rotate(-90 77.3 118.1)">AGND</text>
<text x="79.9" y="118.1" transform="rotate(-90 79.9 118.1)">TD -</text>
<text x="82.4" y="118.1" transform="rotate(-90 82.4 118.1)">TD +</text>
<text x="84.9" y="118.1" transform="rotate(-90 84.9 118.1)">PFBIN1</text>
<text x="87.5" y="118.1" transform="rotate(-90 87.5 118.1)">AGND</text>
<text x="90" y="118.1" transform="rotate(-90 90 118.1)">RESERVED</text>
<text x="92.6" y="118.1" transform="rotate(-90 92.6 118.1)">RESERVED</text>
<text x="95.1" y="118.1" transform="rotate(-90 95.1 118.1)">AVDD33</text>
<text x="97.6" y="118.1" transform="rotate(-90 97.6 118.1)">PFBOUT</text>
<text x="100.2" y="118.1" transform="rotate(-90 100.2 118.1)">RBIAS</text>
<text x="80.1" y="186.5">NC/3-ST VDD</text>
<text x="80.1" y="194.1">GND</text>
<text x="90.5" y="194.1">OUT</text>
</g>
<g font-size="2.3" fill="#00f">
<text x="282.3" y="85.9">J3:RX+</text>
<text x="282.3" y="98.6">J6:RX-</text>
<text x="270.6" y="103.4">75 X 4</text>
<text x="283.8" y="106.2">J4,5</text>
<text x="283.8" y="111.3">J7,8</text>
<text x="270.8" y="116.4">1000pF/2KV</text>
<text x="270.8" y="123.2">GREEN</text>
<text x="270.8" y="133.1">YELLOW</text>
</g>
<g font-size="2.2" fill="#00f">
<text x="282.3" y="70.6">J1:TX+</text>
<text x="282.3" y="83.3">J2:TX-</text>
</g>
<text font-size="2.2" x="203" y="199.1">Size</text>
<g font-size="2.1" fill="#00f">
<text x="48.6" y="29.4">+</text>
<text x="100.7" y="151.9" transform="rotate(-90 100.7 151.9)">+</text>
</g>
<g font-size="2" fill="#000080">
<text x="78.8" y="171.3">OSC3</text>
<text x="78.8" y="198.9">50MHZ</text>
</g>
<g font-size="1.8">
<text x="31.8" y="1.9">5</text>
<text x="90.1" y="1.9">4</text>
<text x="148.5" y="1.9">3</text>
<text x="206.9" y="1.9">2</text>
<text x="265.2" y="1.9">1</text>
<text x=".7" y="29.8">D</text>
<text x="295.1" y="29.8">D</text>
<text x=".7" y="81">C</text>
<text x="295.1" y="81">C</text>
<text x=".7" y="132.1">B</text>
<text x="295.1" y="132.1">B</text>
<text x=".7" y="183.3">A</text>
<text x="295.1" y="183.3">A</text>
<text x="31.8" y="209.2">5</text>
<text x="90.1" y="209.2">4</text>
<text x="148.5" y="209.2">3</text>
<text x="206.9" y="209.2">2</text>
<text x="265.2" y="209.2">1</text>
</g>
</svg>
